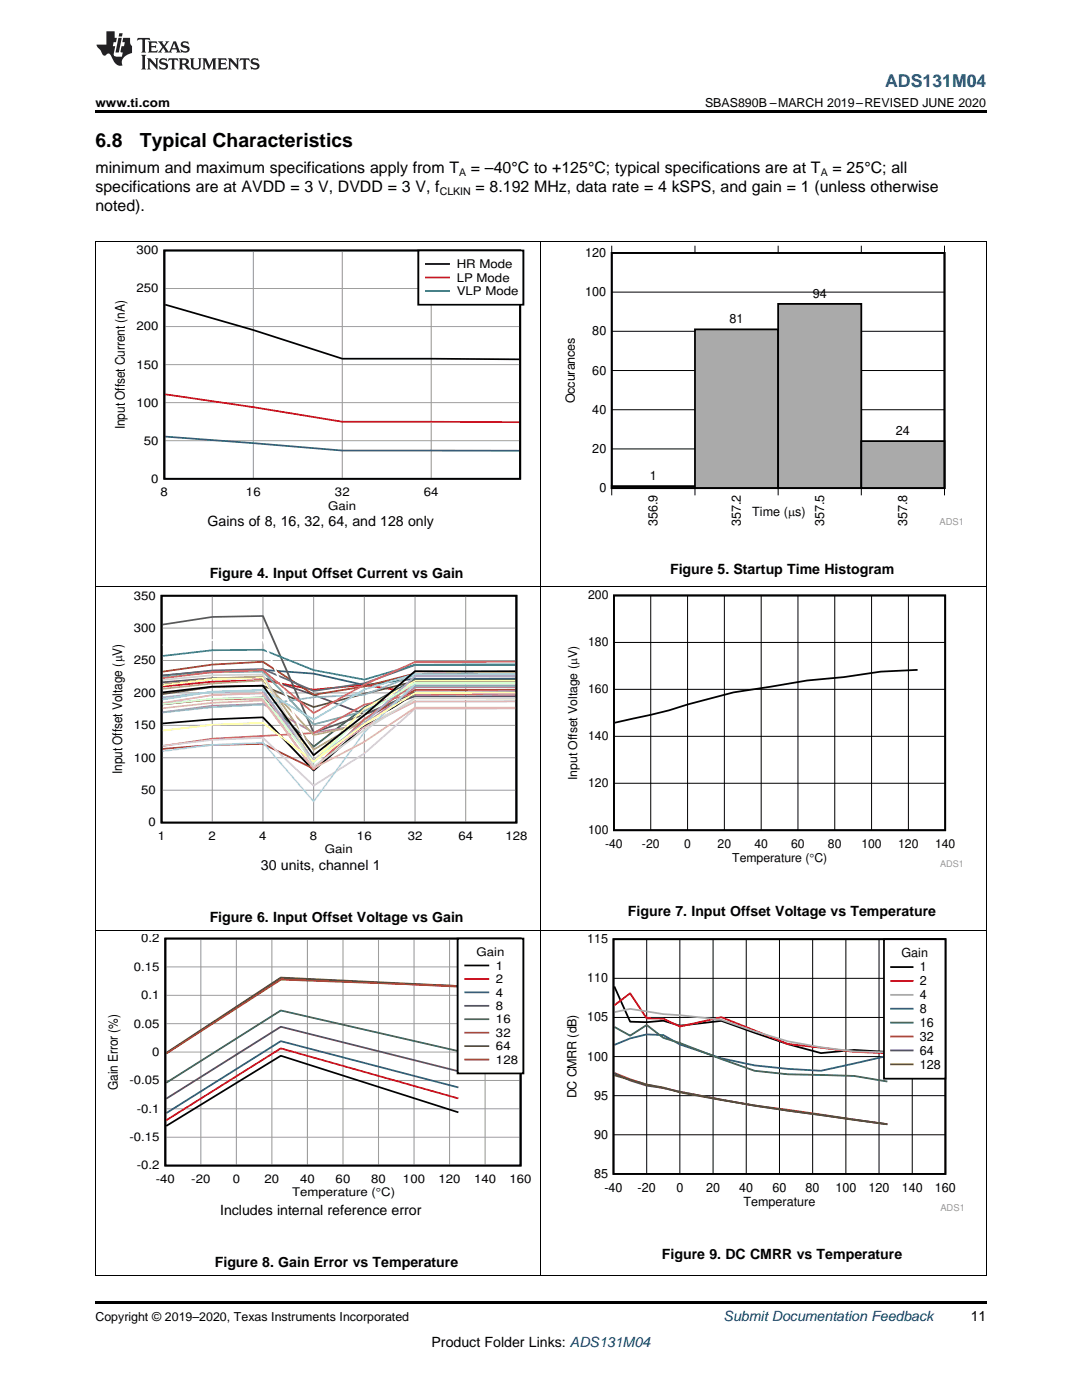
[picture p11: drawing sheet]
<svg xmlns="http://www.w3.org/2000/svg" width="216mm" height="279mm" viewBox="0 0 216 279" stroke-linecap="round" stroke-linejoin="round" font-family="sans-serif">
<path d="M19 254.6h.2zM196.7 254.6h.1zM19 259.7h177.8v.5h-177.8z" fill="#000"/>
<g fill="none" stroke="#000" stroke-width=".2">
<path d="M19.1 185.7v68.9M107.9 185.7v68.9M122.4 195.2h66.3M129 187.4v46.9M135.7 187.4v46.9M142.3 187.4v46.9M148.9 187.4v46.9M155.5 187.4v46.9M162.2 187.4v46.9M168.8 187.4v46.9M175.4 187.4v46.9M182 187.4v46.9"/>
<path d="M196.8 185.7v68.9M122.4 218.7h66.3M122.4 210.9h66.3M122.4 203.1h66.3M122.4 226.5h66.3M19 254.6h177.8"/>
</g>
<path d="M122.4 187.4h66.2v46.9h-66.2zM122.6 196.9l3.1 7 3.3 .1 3.4-.3 3.3 1 8.2-1 13.3 4.7 6.6 1.8 6.6-.7 6.7 .4" fill="none" stroke="#000" stroke-width=".35"/>
<path d="M122.6 200.6l3.1-2.4 3.3 5 3.4 .1 3.3 1.6 8.2-1.9 13.3 5.3 13.2 1.6 6.7 .3" fill="none" stroke="#f00" stroke-width=".35"/>
<path d="M122.6 202l3.1-.7 6.7 1.1 3.3 .2 8.2 .9 6.7 2.3 6.6 2 6.6 1.2 6.6 .8 6.7 .2" fill="none" stroke="#aaa" stroke-width=".35"/>
<path d="M122.6 208.5l3.1-1.3 3.3-.8 3.4 .2 3.3 1.8 8.2 2.8 6.7 1.4 6.6 .7 6.6 .4 13.3-3" fill="none" stroke="#295c75" stroke-width=".35"/>
<path d="M122.6 204.9l3.1 1.8 3.3-2.1 3.4 2.5 3.3 1.1 8.2 3.2 6.7 2.3 6.6 .7 13.2 .3 6.7 1.1" fill="none" stroke="#286b49" stroke-width=".35"/>
<path d="M122.6 214.1l3.1 1.3 3.3 1.1a342.7 342.7 0 0 0 34.8 5.9l13.3 2" fill="none" stroke="#9e3a3a" stroke-width=".35"/>
<path d="M122.6 214.2l3.1 1.4 3.3 1.1 3.4 .4a352.2 352.2 0 0 0 38 6.3l6.7 1" fill="none" stroke="#68275f" stroke-width=".35"/>
<path d="M122.6 214.6l6.4 1.9 3.4 .5 3.3 1a458 458 0 0 0 28.1 4.5l13.3 1.9" fill="none" stroke="#6b5028" stroke-width=".35"/>
<path d="M176.4 187.4h12.2v27.9h-12.2z" fill-rule="evenodd" fill="#fff"/>
<path d="M176.4 187.4h12.2v27.9h-12.2zM177.8 193h4.3" fill="none" stroke="#000" stroke-width=".35"/>
<path d="M177.8 195.8h4.3" fill="none" stroke="#f00" stroke-width=".35"/>
<path d="M177.8 198.5h4.3" fill="none" stroke="#aaa" stroke-width=".35"/>
<path d="M177.8 201.3h4.3" fill="none" stroke="#295c75" stroke-width=".35"/>
<path d="M177.8 204.1h4.3" fill="none" stroke="#286b49" stroke-width=".35"/>
<path d="M177.8 206.9h4.3" fill="none" stroke="#9e3a3a" stroke-width=".35"/>
<path d="M177.8 209.6h4.3" fill="none" stroke="#68275f" stroke-width=".35"/>
<path d="M177.8 212.4h4.3" fill="none" stroke="#6b5028" stroke-width=".35"/>
<path d="M33 187.3h70.9v45.3h-70.9zM91.5 222l-35.5-11.3-22.8 14" fill="none" stroke="#000" stroke-width=".36"/>
<g fill="none" stroke="#999" stroke-width=".2">
<path d="M33 198.6h70.9M33 193h70.9M40.1 187.3v45.3M47.2 187.3v45.3M54.3 187.3v45.3M61.3 187.3v45.3M68.4 187.3v45.3M75.5 187.3v45.3M82.6 187.3v45.3M89.7 187.3v45.3M96.8 187.3v45.3M33 215.6h70.9"/>
<path d="M33 210h70.9M33 204.3h70.9M33 227h70.9M33 221.3h70.9"/>
</g>
<path d="M91.5 219.2l-35.5-10-22.8 14.4" fill="none" stroke="#f00" stroke-width=".36"/>
<path d="M91.5 217l-35.5-9.2-22.8 14.4" fill="none" stroke="#295c75" stroke-width=".36"/>
<path d="M91.5 213.8l-35.5-8.9-22.8 14.4" fill="none" stroke="#68275f" stroke-width=".36"/>
<path d="M91.5 209.8l-35.5-8.1-22.8 14.4" fill="none" stroke="#286b49" stroke-width=".36"/>
<path d="M91.5 196.9l-35.5-1.7-22.8 15" fill="none" stroke="#9e3a3a" stroke-width=".36"/>
<path d="M91.5 196.8l-35.5-1.7-22.8 15" fill="none" stroke="#6b5028" stroke-width=".36"/>
<path d="M91.5 196.8l-35.5-1.3-22.8 14.8" fill="none" stroke="#84471f" stroke-width=".36"/>
<path d="M91.3 187.3h13.1v26.9h-13.1z" fill-rule="evenodd" fill="#fff"/>
<path d="M122.1 50.5h66.4v46.9h-66.4zM122.1 97h16.6v.4h-16.6zM32.2 118.9h70.8v45.3h-70.8zM102.9 138.3l-20.1 .1-10.1 6.5-10.1 8.9-10.1-10.6-10.1 .4-10 .8M102.9 134l-20.1-.1-10.1 8.8-10.1 8-10.1-13.9-10.1 .2-10 1.2M91.3 187.3h13.1v26.9h-13.1zM92.8 192.7h4.6" fill="none" stroke="#000" stroke-width=".36"/>
<path d="M32.4 137l10-.9 10.1-.4 10.1 2 10.1-1 10.1 1.6h20.1M92.8 195.4h4.6" fill="none" stroke="#f00" stroke-width=".36"/>
<path d="M32.4 134.8l10-.9 10.1-.2 10.1 .7 10.1 2.3 10.1-1.2 20.1-.1M92.8 198h4.6" fill="none" stroke="#295c75" stroke-width=".36"/>
<path d="M32.4 136.2l10-.8 10.1-.2 10.1 3.5 10.1 3.9 10.1-3.6h20.1M92.8 200.7h4.6" fill="none" stroke="#68275f" stroke-width=".36"/>
<path d="M102.9 135.6h-20.1l-10.1 5.6-10.1 7.8-10.1-9.8-10.1 .3-10 1.1M92.8 203.4h4.6" fill="none" stroke="#286b49" stroke-width=".36"/>
<path d="M102.9 137.7h-20.1l-10.1 5.8-10.1 9.9-10.1-4.9-10.1 .2-10 .8M92.8 206.1h4.6" fill="none" stroke="#9e3a3a" stroke-width=".36"/>
<path d="M102.9 136h-20.1l-20.2 5.1-10.1-4.3-10.1 .3-10 1.4M92.8 208.8h4.6" fill="none" stroke="#6b5028" stroke-width=".36"/>
<path d="M32.4 134l10-1.4 10.1-.5 10.1 6.6 10.1-1.7 10.1-2.6h20.1M92.8 211.5h4.6" fill="none" stroke="#84471f" stroke-width=".36"/>
<g fill="none" stroke="#000" stroke-width=".2">
<path d="M19.1 48.2v137.5M107.9 48.2v137.5M122.1 49v1.5h66.4v-1.5M122.1 58.3h66.4M138.7 49v1.5M155.3 49v1.5M171.9 49v1.5M196.8 48.2v137.5M122.1 73.9h66.4M122.1 66.1h66.4M122.1 98.9v-1.5h66.4v1.5M122.1 89.6h66.4"/>
<path d="M122.1 81.8h66.4M138.7 97.4v1.5M155.3 97.4v1.5M171.9 97.4v1.5M19 117.1h177.8M129.8 118.8v46.9M137.2 118.8v46.9M144.5 118.8v46.9M151.9 118.8v46.9M159.2 118.8v46.9M166.6 118.8v46.9M173.9 118.8v46.9"/>
<path d="M181.3 118.8v46.9M122.5 137.6h66.1M122.5 128.2h66.1M122.5 156.3h66.1M122.5 147h66.1M19 185.6h177.8"/>
</g>
<path d="M122.5 118.8h66.1v46.9h-66.1zM183.1 133.7l-7.3 .3-7.4 1.1-7.3 .7-14.7 2.4-9.2 2.4a128.7 128.7 0 0 1-14.5 3.6" fill="none" stroke="#000" stroke-width=".35"/>
<path d="M42.4 118.9v45.3M52.5 118.9v45.3M62.6 118.9v45.3M72.7 118.9v45.3M82.8 118.9v45.3M92.9 118.9v45.3M32.2 138.3h70.9M32.2 131.8h70.9M32.2 125.3h70.9M32.2 157.7h70.9M32.2 151.2h70.9M32.2 144.8h70.9" fill="none" stroke="#999" stroke-width=".2"/>
<path d="M102.9 136.2h-20.1l-10.1 7.5-10.1 5.9-10.1-14.6-10.1 .4-10 1.2" fill="none" stroke="#b2af67" stroke-width=".36"/>
<path d="M32.4 124.7l10-1.6 10.1-.2 10.1 23.3 10.1-3.6 10.1-4.4h20.1" fill="none" stroke="#595959" stroke-width=".36"/>
<path d="M102.9 137.1l-20.1 .1-10.1 7.4-10.1 1.6-10.1-5.7-10.1 .4-10 1.3" fill="none" stroke="#af80b2" stroke-width=".36"/>
<path d="M102.9 132.7h-20.1l-10.1 3.7-10.1 1.5-10.1-4.4-10.1 .3-10 1" fill="none" stroke="#595989" stroke-width=".36"/>
<path d="M32.4 130.9l10-1.1 10.1-.1 10.1 4 10.1 1.9 10.1-2.9 20.1-.1" fill="none" stroke="#0292c0" stroke-width=".36"/>
<path d="M102.9 134.7h-20.1l-10.1 4-10.1 .4-10.1 1.5-10.1 .5-10 1.1" fill="none" stroke="#82b5e2" stroke-width=".36"/>
<path d="M102.9 140h-20.1l-10.1 5.1-10.1 6.7-10.1-13.4-10.1 .3-10 1.6" fill="none" stroke="#e57bd2" stroke-width=".36"/>
<path d="M32.4 135.2l10-1 10.1-.2 10.1 10.6 10.1-2.7 10.1-5.1h20.1" fill="none" stroke="#65c192" stroke-width=".36"/>
<path d="M102.9 138.5h-20.1l-10.1 2.1-10.1 5.7-20.2 1.1-10 1.5" fill="none" stroke="#d86868" stroke-width=".36"/>
<path d="M32.4 137.5l10-1.1 10.1-.6 10.1 10.9 10.1-2.1 10.1-5.1h20.1" fill="none" stroke="#d6b76f" stroke-width=".36"/>
<path d="M102.9 136.4h-20.1l-10.1 7.2-10.1 10-10.1-14.2-10.1 .2-10 .9" fill="none" stroke="#ef9467" stroke-width=".36"/>
<path d="M102.9 135.8l-20.1 .1-10.1 5.5-10.1 10.4-10.1-16.5-10.1 .2-10 1.3" fill="none" stroke="#ebeb85" stroke-width=".36"/>
<path d="M32.4 128.8l10-1.1h10.1l10.1 24.4 10.1-7.6 10.1-5h20.1" fill="none" stroke="#fff" stroke-width=".36"/>
<path d="M102.9 141.4h-20.1l-10.1 9-10.1 6.4-10.1-9.6-10.1 .5-10 1.2" fill="none" stroke="#eaace4" stroke-width=".36"/>
<path d="M102.9 134.9h-20.1l-10.1 9.4-10.1 7.5-10.1-14-10.1 .3-10 1.1" fill="none" stroke="#9e9cf2" stroke-width=".36"/>
<path d="M102.9 134.5h-20.1l-10.1 3.1-10.1 6-10.1-5.9-10.1 .3-10 1.6" fill="none" stroke="#7fdaef" stroke-width=".36"/>
<path d="M102.9 136.5h-20.1l-10.1 9.7-10.1 13.7-10.1-11.7-10.1 .5-10 1.2" fill="none" stroke="#b9dfff" stroke-width=".36"/>
<path d="M102.9 136.2l-20.1 .1-10.1 6.1-10.1 9.8-10.1-13-10.1 .3-10 1" fill="none" stroke="#cfc" stroke-width=".36"/>
<path d="M102.9 132.1h-20.1l-10.1 4.5-10.1 5.7-10.1-8.6-10.1 .4-10 1.3" fill="none" stroke="#f66" stroke-width=".36"/>
<path d="M102.9 141.2h-20.1l-10.1 6.9-10.1 5.2-10.1-13.5-10.1 .5-10 1.1" fill="none" stroke="#ffc498" stroke-width=".36"/>
<path d="M102.9 138.3h-20.1l-10.1 6.2-10.1 7.5-10.1-7.7-10.1 .4-10 1.1" fill="none" stroke="#ff9" stroke-width=".36"/>
<path d="M32.4 135.7l10-.9 10.1-.2 10.1 18.4 10.1-7.3 10.1-6.4h20.1" fill="none" stroke="#d2d2d2" stroke-width=".36"/>
<path d="M122.1 97.2h16.6" fill="none" stroke="#aaa" stroke-width=".41"/>
<path d="M138.7 65.7h16.6v31.7h-16.6z" fill-rule="evenodd" fill="#aaa"/>
<path d="M138.7 65.7h16.6v31.7h-16.6z" fill="none" stroke="#000" stroke-width=".36"/>
<path d="M155.3 60.6h16.6v36.8h-16.6z" fill-rule="evenodd" fill="#aaa"/>
<path d="M155.3 60.6h16.6v36.8h-16.6z" fill="none" stroke="#000" stroke-width=".36"/>
<path d="M171.9 88h16.6v9.4h-16.6z" fill-rule="evenodd" fill="#aaa"/>
<path d="M32.8 50h71v45.6h-71zM122.1 50.5h66.4v46.9h-66.4zM33 60.8l17.5 5.1 17.8 5.7 35.3 .1M171.9 88h16.6v9.4h-16.6z" fill="none" stroke="#000" stroke-width=".36"/>
<path d="M32.8 57.6h71M50.5 50v45.6M68.3 50v45.6M86 50v45.6M32.8 72.8h71M32.8 65.2h71M32.8 88h71M32.8 80.4h71" fill="none" stroke="#999" stroke-width=".2"/>
<path d="M33 78.7l17.5 2.6 17.8 2.9 35.3 .1" fill="none" stroke="#f00" stroke-width=".36"/>
<path d="M33 87.1l35.3 2.8 35.3 .1" fill="none" stroke="#295c75" stroke-width=".36"/>
<path d="M83.5 50h20.9v10.8h-20.9z" fill-rule="evenodd" fill="#fff"/>
<path d="M83.5 50h20.9v10.8h-20.9zM85 52.7h4.6" fill="none" stroke="#000" stroke-width=".36"/>
<path d="M85 55.4h4.6" fill="none" stroke="#f00" stroke-width=".36"/>
<path d="M85 58.1h4.6" fill="none" stroke="#295c75" stroke-width=".36"/>
<path d="M19 48.1h177.8" fill="none" stroke="#000" stroke-width=".2"/>
<path d="M19 22h177.8v.5h-177.8z" fill="#000"/>
<g fill="#231f20">
<path d="M27.5 7.6l-.1 .5 .4-.2h.6v.1v2.1l-.2 .4h1l-.3-.4v-2.1l.1-.1h.5l.5 .2-.2-.5zM29.5 8.3l.2 .3v1.5l-.2 .4h1.8l.2-.6a1.04 1.04 0 0 1-1.3 .2v-.7h.6l.3 .2v-.6l-.3 .2h-.6v-.6l.8-.1 .4 .3-.2-.5zM31.5 8.3l.9 1.1-.9 1.1h.8l-.2-.2 .5-.7 .4 .7-.2 .2h1.5l-.1-.2 .1-.4h.9l.1 .4-.2 .2h1l-.3-.3-.7-1.9h-.5l-.9 2-.8-1 .9-1h-.8l.1 .3-.3 .5-.4-.6 .2-.2zM34.7 8.6l.4 1h-.7zM36.3 8.4a.63 .63 0 0 0-.2 .7 .63 .63 0 0 0 .6 .4l.6 .2 .1 .2a.75 .75 0 0 1-.7 .4 .75 .75 0 0 1-.6-.5l.1 .7 .1-.1a1.11 1.11 0 0 0 1.5-.6 1.13 1.13 0 0 0-1.2-.8l-.1-.4a1.04 1.04 0 0 1 1.2 .2l-.2-.5-.1 .1-.5-.2zM28.2 10.9l.2 .4v2.2l-.2 .4h1l-.3-.4v-2.2l.3-.4zM29.3 11.6l.3 .4v1.5l-.3 .4h.8l-.2-.4v-1.3l1.5 1.7v-1.9l.2-.4h-.7l.2 .4v.9l-1.1-1.3zM32 11.8a.62 .62 0 0 0-.2 .7 .62 .62 0 0 0 .6 .4l.6 .1 .1 .3a.76 .76 0 0 1-.7 .3 .76 .76 0 0 1-.6-.4l.1 .7 .1-.1a1.11 1.11 0 0 0 1.5-.6 1.13 1.13 0 0 0-1.2-.8l-.1-.4a1.04 1.04 0 0 1 1.2 .2l-.2-.6-.1 .1-.5-.1zM33.7 11.6l-.2 .6a.61 .61 0 0 1 .8-.3v1.6l-.2 .4h.9l-.2-.4v-1.6a.63 .63 0 0 1 .8 .3l-.2-.6zM35.6 11.6l.3 .4v1.5l-.3 .4h1l-.2-.2v-.8l.5 .2a.76 .76 0 0 0 1.2 .7l-1-1a.58 .58 0 0 0 .6-.5 .58 .58 0 0 0-.5-.6zM36.4 11.9h.1a.45 .45 0 0 1 .5 .1 .45 .45 0 0 1 .1 .5l-.7 .2zM37.9 11.6l.2 .2a2.17 2.17 0 0 0 .3 1.9 .99 .99 0 0 0 1.6-.6v-1.1l.2-.4h-.7l.2 .2a1.92 1.92 0 0 1-.2 1.8 .6 .6 0 0 1-.9-.5v-1.1l.2-.4zM40.4 11.6l.2 .4v1.5l-.2 .4h.7l-.2-.4v-1.4l.8 1.8 .8-1.8v1.4l-.2 .4h.9l-.2-.4v-1.5l.2-.4h-.8l-.6 1.5-.6-1.5zM43.4 11.6l.2 .4v1.5l-.2 .4h1.8l.2-.6a1.04 1.04 0 0 1-1.3 .1v-.6h.5l.4 .2v-.6l-.4 .2h-.5v-.7h.8l.3 .3-.1-.6zM45.5 11.6l.2 .4v1.5l-.2 .4h.7l-.2-.4v-1.3l1.5 1.7v-1.9l.2-.4h-.7l.2 .4v.9l-1.1-1.3zM47.9 11.6l-.1 .6a.61 .61 0 0 1 .8-.3v1.6l-.3 .4h1l-.3-.4 .1-1.6a.63 .63 0 0 1 .7 .3l-.1-.6zM50.2 11.8a.62 .62 0 0 0-.2 .7 .62 .62 0 0 0 .6 .4l.6 .1 .2 .3a.76 .76 0 0 1-.8 .3 .76 .76 0 0 1-.6-.4l.1 .7 .2-.1a1.11 1.11 0 0 0 1.5-.6 1.13 1.13 0 0 0-1.3-.8l-.1-.4a1.04 1.04 0 0 1 1.2 .2l-.1-.6-.2 .1-.5-.1z"/>
<path d="M21.2 6.3v2.6h-1.9l.1 .4 .7 .9a.91 .91 0 0 0 1 .8 .56 .56 0 0 1 .5-.3 .56 .56 0 0 1 .5 .3l.4 .8a1.53 1.53 0 0 0 1.9 1.2 1.54 1.54 0 0 1 1-2.1l.9-.3v-1.4a1.52 1.52 0 0 1-.3-1.6h-1.4l-.2 .8h.5l-.2 .8h-.4l-.2 1v.2l.4 .1-.2 .8a1.93 1.93 0 0 1-1.6-.3l.3-1.8h-.5l.2-.8h.4l.2-.8h-.4v-1.3zM23.6 7.6l-.6 2.9h.7l.6-2.9zM23.8 6.6l-.1 .7h.6l.2-.7z"/>
</g>
<g font-size="3.9">
<text x="19" y="29.3">6.8</text>
<text x="27.9" y="29.3">Typical Characteristics</text>
</g>
<text font-size="3.5" fill="#00f" x="176.6" y="17.3">ADS131M04</text>
<g font-size="3.2">
<text x="19" y="34.4">minimum and maximum specifications apply from T</text>
<text x="94" y="34.4">= –40°C to +125°C; typical specifications are at T</text>
<text x="166.1" y="34.4">= 25°C; all</text>
<text x="19" y="38.3">specifications are at AVDD = 3 V, DVDD = 3 V, f</text>
<text x="94.9" y="38.3">= 8.192 MHz, data rate = 4 kSPS, and gain = 1 (unless otherwise</text>
<text x="19" y="42.2">noted).</text>
</g>
<g font-size="2.8">
<text x="41.4" y="105">Gains of 8, 16, 32, 64, and 128 only</text>
<text x="41.8" y="115.4">Figure 4. Input Offset Current vs Gain</text>
<text x="133.7" y="114.5">Figure 5. Startup Time Histogram</text>
<text x="52.1" y="173.6">30 units, channel 1</text>
<text x="41.8" y="183.9">Figure 6. Input Offset Voltage vs Gain</text>
<text x="125.3" y="182.7">Figure 7. Input Offset Voltage vs Temperature</text>
<text x="43.9" y="242.5">Includes internal reference error</text>
<text x="132.1" y="251.3">Figure 9. DC CMRR vs Temperature</text>
<text x="42.9" y="252.9">Figure 8. Gain Error vs Temperature</text>
<text x="193.7" y="263.6">11</text>
<text x="86.1" y="268.9">Product Folder Links: ADS131M04</text>
</g>
<text font-size="2.8" fill="#0000c8" x="144.4" y="263.6">Submit Documentation Feedback</text>
<g font-size="2.6">
<text x="24.9" y="85.7" transform="rotate(-90 24.9 85.7)">Input Offset Current (nA)</text>
<text x="24.4" y="154.5" transform="rotate(-90 24.4 154.5)">Input Offset Voltage (PV)</text>
<text x="23.5" y="217.5" transform="rotate(-90 23.5 217.5)">Gain Error (%)</text>
</g>
<g font-size="2.5">
<text x="19" y="21.4">www.ti.com</text>
<text x="140.7" y="21.4">SBAS890B –MARCH 2019–REVISED JUNE 2020</text>
<text x="116.8" y="51.3">120</text>
<text x="116.8" y="59.1">100</text>
<text x="162.2" y="59.5">94</text>
<text x="145.6" y="64.5">81</text>
<text x="118.2" y="66.9">80</text>
<text x="118.2" y="74.7">60</text>
<text x="114.7" y="80.4" transform="rotate(-90 114.7 80.4)">Occurances</text>
<text x="118.2" y="82.6">40</text>
<text x="178.8" y="86.8">24</text>
<text x="118.2" y="90.4">20</text>
<text x="129.7" y="95.8">1</text>
<text x="119.6" y="98.2">0</text>
<text x="131.2" y="104.9" transform="rotate(-90 131.2 104.9)">356.9</text>
<text x="147.8" y="104.9" transform="rotate(-90 147.8 104.9)">357.2</text>
<text x="150.1" y="103">Time (Ps)</text>
<text x="164.4" y="104.9" transform="rotate(-90 164.4 104.9)">357.5</text>
<text x="181" y="104.9" transform="rotate(-90 181 104.9)">357.8</text>
<text x="117.1" y="188.2">115</text>
<text x="179.9" y="191.1">Gain</text>
<text x="117.1" y="196">110</text>
<text x="183.5" y="193.9">1</text>
<text x="183.5" y="196.6">2</text>
<text x="117.1" y="203.9">105</text>
<text x="183.5" y="199.4">4</text>
<text x="183.5" y="202.2">8</text>
<text x="183.5" y="204.9">16</text>
<text x="183.5" y="207.7">32</text>
<text x="117.1" y="211.7">100</text>
<text x="183.5" y="210.5">64</text>
<text x="183.5" y="213.3">128</text>
<text x="115" y="219.2" transform="rotate(-90 115 219.2)">DC CMRR (dB)</text>
<text x="118.6" y="219.5">95</text>
<text x="118.6" y="227.3">90</text>
<text x="118.6" y="235.1">85</text>
<text x="120.6" y="237.8">-40</text>
<text x="127.2" y="237.8">-20</text>
<text x="135" y="237.8">0</text>
<text x="140.9" y="237.8">20</text>
<text x="147.5" y="237.8">40</text>
<text x="154.1" y="237.8">60</text>
<text x="160.8" y="237.8">80</text>
<text x="166.7" y="237.8">100</text>
<text x="173.3" y="237.8">120</text>
<text x="179.9" y="237.8">140</text>
<text x="186.5" y="237.8">160</text>
<text x="148.3" y="240.6">Temperature</text>
<text x="19" y="263.6">Copyright © 2019–2020, Texas Instruments Incorporated</text>
</g>
<g font-size="2.4">
<text x="27.2" y="50.8">300</text>
<text x="91.1" y="53.5">HR Mode</text>
<text x="27.2" y="58.4">250</text>
<text x="91.1" y="56.2">LP Mode</text>
<text x="91.1" y="58.9">VLP Mode</text>
<text x="27.2" y="66">200</text>
<text x="27.2" y="73.5">150</text>
<text x="27.2" y="81.1">100</text>
<text x="28.7" y="88.7">50</text>
<text x="30.2" y="96.3">0</text>
<text x="32.1" y="99">8</text>
<text x="49.1" y="99">16</text>
<text x="65.5" y="101.7">Gain</text>
<text x="66.8" y="99">32</text>
<text x="84.6" y="99">64</text>
<text x="26.7" y="119.7">350</text>
<text x="117.4" y="119.6">200</text>
<text x="26.7" y="126.1">300</text>
<text x="117.4" y="129">180</text>
<text x="26.7" y="132.6">250</text>
<text x="26.7" y="139.1">200</text>
<text x="117.4" y="138.4">160</text>
<text x="26.7" y="145.5">150</text>
<text x="117.4" y="147.7">140</text>
<text x="26.7" y="152">100</text>
<text x="115.2" y="155.7" transform="rotate(-90 115.2 155.7)">Input Offset Voltage (PV)</text>
<text x="28.2" y="158.5">50</text>
<text x="117.4" y="157.1">120</text>
<text x="29.6" y="164.9">0</text>
<text x="31.5" y="167.6">1</text>
<text x="41.6" y="167.6">2</text>
<text x="51.7" y="167.6">4</text>
<text x="61.9" y="167.6">8</text>
<text x="71.2" y="167.6">16</text>
<text x="81.4" y="167.6">32</text>
<text x="91.5" y="167.6">64</text>
<text x="100.8" y="167.6">128</text>
<text x="117.4" y="166.5">100</text>
<text x="64.8" y="170.3">Gain</text>
<text x="120.7" y="169.3">-40</text>
<text x="128.1" y="169.3">-20</text>
<text x="136.5" y="169.3">0</text>
<text x="143.2" y="169.3">20</text>
<text x="146.1" y="172">Temperature (qC)</text>
<text x="150.5" y="169.3">40</text>
<text x="157.9" y="169.3">60</text>
<text x="165.2" y="169.3">80</text>
<text x="171.9" y="169.3">100</text>
<text x="179.2" y="169.3">120</text>
<text x="186.6" y="169.3">140</text>
<text x="28.2" y="188.1">0.2</text>
<text x="95.1" y="190.8">Gain</text>
<text x="26.7" y="193.7">0.15</text>
<text x="99" y="193.5">1</text>
<text x="99" y="196.2">2</text>
<text x="28.2" y="199.4">0.1</text>
<text x="99" y="198.9">4</text>
<text x="99" y="201.6">8</text>
<text x="26.7" y="205.1">0.05</text>
<text x="99" y="204.2">16</text>
<text x="99" y="206.9">32</text>
<text x="99" y="209.6">64</text>
<text x="30.4" y="210.7">0</text>
<text x="99" y="212.3">128</text>
<text x="25.8" y="216.4">-0.05</text>
<text x="25.8" y="227.7">-0.15</text>
<text x="27.3" y="222.1">-0.1</text>
<text x="27.3" y="233.4">-0.2</text>
<text x="31.1" y="236.1">-40</text>
<text x="38.2" y="236.1">-20</text>
<text x="46.4" y="236.1">0</text>
<text x="52.8" y="236.1">20</text>
<text x="58.3" y="238.8">Temperature (qC)</text>
<text x="59.9" y="236.1">40</text>
<text x="67" y="236.1">60</text>
<text x="74.1" y="236.1">80</text>
<text x="80.4" y="236.1">100</text>
<text x="87.5" y="236.1">120</text>
<text x="94.6" y="236.1">140</text>
<text x="101.7" y="236.1">160</text>
</g>
<g font-size="2.1">
<text x="91.6" y="35.1">A</text>
<text x="163.8" y="35.1">A</text>
<text x="87.7" y="38.9">CLKIN</text>
</g>
<g font-size="1.9" fill="#999">
<text x="187.5" y="104.8">ADS1</text>
<text x="187.6" y="241.7">ADS1</text>
</g>
<text font-size="1.8" fill="#999" x="187.6" y="173.1">ADS1</text>
</svg>
